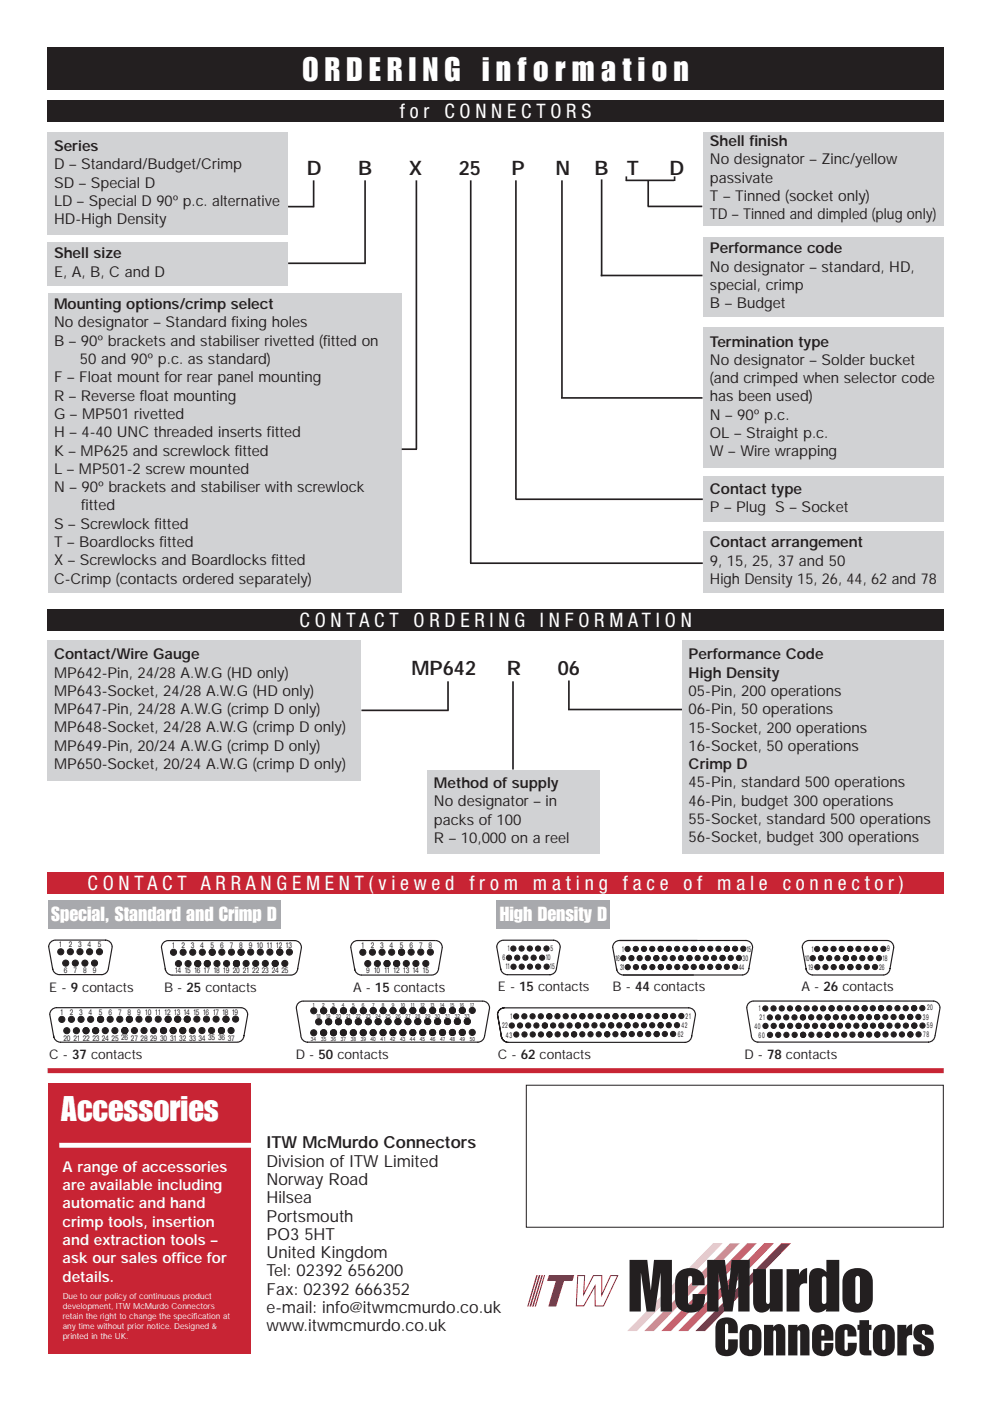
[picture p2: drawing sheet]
<svg xmlns="http://www.w3.org/2000/svg" width="210mm" height="297mm" viewBox="0 0 210 297" stroke-linecap="round" stroke-linejoin="round" font-family="sans-serif">
<path d="M10.1 229.7h43v57.3h-43z" fill-rule="evenodd" fill="#c82434"/>
<path d="M109.5 262.5h90.6v27.4h-90.6z" fill-rule="evenodd" fill="#fff"/>
<path d="M165.7 263.6h2l-18.2 18.6h-2.1z" fill="#8b2642"/>
<path d="M162.1 263.6h2l-18.2 18.6h-2.1z" fill="#9f4c5c"/>
<path d="M158.4 263.6h2.1l-18.3 18.6h-2z" fill="#b5717b"/>
<path d="M154.8 263.6h2.1l-18.3 18.6h-2z" fill="#cc989e"/>
<path d="M151.2 263.6h2l-18.2 18.6h-2z" fill="#e3c7c8"/>
<g fill="#231f20">
<path d="M133.5 267.1h3.7l.8 6.4 .7-6.4h3.8v11h-2.4v-8.2l-1.2 8.2h-1.8l-1.2-8.2v8.2h-2.4z"/>
<path d="M143.8 269.9a3.7 3.7 0 0 1 5-.1 3.7 3.7 0 0 1 .6 2.7h-2.6l-.1-1.7-.1-.2h-.6l-.1 .4v5.2a.47 .47 0 0 0 .5 .4 .47 .47 0 0 0 .4-.4v-1.8h2.7a3.3 3.3 0 0 1-1.9 3.7 3.5 3.5 0 0 1-4.2-1.3 13.4 13.4 0 0 1-.2-5.8z"/>
<path d="M149.9 267.1h3.8l.7 6.4 .7-6.4h3.8v11h-2.4v-8.2l-1.2 8.2h-1.8l-1.1-8.2-.1 8.2h-2.4z"/>
<path d="M159.7 269.1h2.7v6.7a.45 .45 0 0 0 .4 .7 .45 .45 0 0 0 .4-.7v-6.7h2.7v9h-2.7v-.7a1.94 1.94 0 0 1-2.4 .7 1.94 1.94 0 0 1-1.1-2.2z"/>
<path d="M166.8 269.1h2.6v1.1a2.02 2.02 0 0 1 1.7-1.3v3.2a1.23 1.23 0 0 0-1.6 1.2v4.8h-2.7z"/>
</g>
<g fill="#231f20">
<path d="M174.3 270.8a.52 .52 0 0 1 .7-.1 .52 .52 0 0 1 .2 .6v4.6a.49 .49 0 0 1-.3 .5 .49 .49 0 0 1-.6-.2zM172 269.4l-.3 .4-.2 1.2v5.2a1.97 1.97 0 0 0 1.2 2 1.97 1.97 0 0 0 2.2-.4l.3-.3-.1 .6h2.8v-11h-2.7v2.6a2.24 2.24 0 0 0-3.2-.3z" fill-rule="evenodd"/>
<path d="M179.2 269.9l-.3 .5a13.4 13.4 0 0 0-.2 5.7 3.2 3.2 0 0 0 4.3 2.1 2.65 2.65 0 0 0 2.1-2.9v-3.5a2.96 2.96 0 0 0-3.8-2.9 3 3 0 0 0-2.1 1zM181.6 270.6h.5l.2 .5v4.8l-.2 .5-.3 .1-.2-.1-.3-.5v-4.8z" fill-rule="evenodd"/>
</g>
<path d="M122.5 270.4h1.5l-.3 4 2.1-4h1.8v4.2l1.9-4.2h1.5l-3 6.5h-1.8v-4.3l-2.4 4.3h-1.6z" fill="#fff" stroke="#8b2642" stroke-width=".21"/>
<g fill="#8b2642">
<path d="M113.7 270.3h.3l-2 6.7h-.2z"/>
<path d="M114.2 270.3h.4l-2 6.7h-.3z"/>
<path d="M114.8 270.3h.3l-2 6.7h-.3z"/>
<path d="M115.3 270.3h.3l-2 6.7h-.2z"/>
<path d="M116.4 270.3h5.3l-.3 1.3h-1.8l-1.7 5.4h-1.6l1.5-5.4h-1.8z"/>
</g>
<path d="M111.6 230.1h88.4v30.1h-88.4z" fill-rule="evenodd" fill="#fff"/>
<path d="M111.6 230.1h88.4v30.1h-88.4z" fill="none" stroke="#231f20" stroke-width=".21"/>
<path d="M10.1 227h190" fill="none" stroke="#c82434" stroke-width="1.1" stroke-linecap="butt"/>
<path d="M12.6 242.8h41.4" fill="none" stroke="#fff" stroke-width="1.1" stroke-linecap="butt"/>
<path d="M56.2 240.6h51.8v42.8h-51.8z" fill-rule="evenodd" fill="#fff"/>
<g fill="#231f20">
<path d="M10.1 10h190v9h-190z" fill-rule="evenodd"/>
<path d="M10.1 21.4h190v4.5h-190z" fill-rule="evenodd"/>
</g>
<path d="M10.1 33.7h190v7.1h-190z" fill-rule="evenodd" fill="#fff"/>
<g fill="#d1d2d4">
<path d="M10.1 28.1h50.9v21.7h-50.9z" fill-rule="evenodd"/>
<path d="M10.1 51.3h50.9v9.2h-50.9z" fill-rule="evenodd"/>
<path d="M10.1 62.1h75v63.5h-75z" fill-rule="evenodd"/>
</g>
<path d="M66.5 38.2v5.8M77.4 38.2v17.6M88.3 38.2v57M61.1 43.8h5.4M61.1 55.8h16.5M85.2 95.2h3.2" fill="none" stroke="#231f20" stroke-width=".35"/>
<g fill="#d1d2d4">
<path d="M149.2 28h50.9v19.8h-50.9z" fill-rule="evenodd"/>
<path d="M149.2 69.4h50.9v29.8h-50.9z" fill-rule="evenodd"/>
<path d="M149.2 101.1h50.9v9.6h-50.9z" fill-rule="evenodd"/>
<path d="M149.2 112.6h50.9v13h-50.9z" fill-rule="evenodd"/>
</g>
<path d="M99.8 38.2v81.2M109.4 38.2v67.6M119.1 38.2v46.1M132.7 38.2h10.2M132.8 37.4v1M137.4 38.2v5.6M143 37.4v1M137.3 43.8h11.6M118.9 84.4h30M99.7 119.4h49.3M109.3 105.9h39.7" fill="none" stroke="#231f20" stroke-width=".35"/>
<path d="M10.1 129.2h190v4.5h-190z" fill-rule="evenodd" fill="#231f20"/>
<path d="M10.1 184.9h190v4.5h-190z" fill-rule="evenodd" fill="#c82434"/>
<g fill="#d1d2d4">
<path d="M10.1 135.7h66.5v29.8h-66.5z" fill-rule="evenodd"/>
<path d="M90.7 163.2h36.5v17.8h-36.5z" fill-rule="evenodd"/>
</g>
<path d="M76.6 150.6h18.5M95 144.5v6.1M108.8 144.5v18.7M120.4 150.4h24.3M120.6 144.3v6.1" fill="none" stroke="#231f20" stroke-width=".35"/>
<path d="M144.6 135.7h55.5v45.3h-55.5z" fill-rule="evenodd" fill="#d1d2d4"/>
<g fill="#a8a9ad">
<path d="M10.1 190.9h49.4v6.1h-49.4z" fill-rule="evenodd"/>
<path d="M105.3 190.9h24v6.1h-24z" fill-rule="evenodd"/>
</g>
<path d="M8.8 198h18v10.4h-18z" fill-rule="evenodd" fill="#fff"/>
<g fill="#231f20" stroke="#231f20" stroke-width=".21">
<circle cx="12.9" cy="201.8" r=".65"/>
<circle cx="14.9" cy="201.8" r=".65"/>
<circle cx="17" cy="201.8" r=".65"/>
<circle cx="19" cy="201.8" r=".65"/>
<circle cx="21.1" cy="201.8" r=".65"/>
<circle cx="13.9" cy="204.2" r=".65"/>
<circle cx="16" cy="204.2" r=".65"/>
<circle cx="18" cy="204.2" r=".65"/>
<circle cx="20" cy="204.2" r=".65"/>
</g>
<path d="M22.3 199.3a1.44 1.44 0 0 1 1.5 1.5M22.4 199.3h-10.6a1.45 1.45 0 0 0-1.5 1.5M10.3 200.7l.9 4.9M11.1 205.2a1.46 1.46 0 0 0 1.5 1.4M12.5 206.6h9.2M23 205.2a1.45 1.45 0 0 1-1.5 1.4M23.8 200.7l-.8 4.7" fill="none" stroke="#231f20" stroke-width=".25"/>
<path d="M31.5 198h34.5v11.7h-34.5z" fill-rule="evenodd" fill="#fff"/>
<g fill="#231f20" stroke="#231f20" stroke-width=".21">
<circle cx="37.8" cy="204.3" r=".65"/>
<circle cx="39.9" cy="204.3" r=".65"/>
<circle cx="41.9" cy="204.3" r=".65"/>
<circle cx="43.9" cy="204.3" r=".65"/>
<circle cx="36.8" cy="201.9" r=".65"/>
<circle cx="38.8" cy="201.9" r=".65"/>
<circle cx="40.9" cy="201.9" r=".65"/>
<circle cx="42.9" cy="201.9" r=".65"/>
<circle cx="45" cy="201.9" r=".65"/>
<circle cx="47" cy="201.9" r=".65"/>
<circle cx="49.1" cy="201.9" r=".65"/>
<circle cx="44" cy="204.3" r=".65"/>
<circle cx="46" cy="204.3" r=".65"/>
<circle cx="48" cy="204.3" r=".65"/>
<circle cx="50.1" cy="204.3" r=".65"/>
<circle cx="51.1" cy="201.9" r=".65"/>
<circle cx="53.1" cy="201.9" r=".65"/>
<circle cx="55.2" cy="201.9" r=".65"/>
<circle cx="57.2" cy="201.9" r=".65"/>
<circle cx="59.3" cy="201.9" r=".65"/>
<circle cx="61.4" cy="201.9" r=".65"/>
<circle cx="52.2" cy="204.3" r=".65"/>
<circle cx="54.2" cy="204.3" r=".65"/>
<circle cx="56.3" cy="204.3" r=".65"/>
<circle cx="58.3" cy="204.3" r=".65"/>
<circle cx="58.4" cy="204.3" r=".65"/>
<circle cx="60.4" cy="204.3" r=".65"/>
</g>
<path d="M62.5 199.4a1.44 1.44 0 0 1 1.4 1.5M62.6 199.4h-26.9a1.45 1.45 0 0 0-1.5 1.5M34.2 200.8l.9 5M35 205.3a1.46 1.46 0 0 0 1.5 1.4M36.4 206.7h25.3M63.1 205.3a1.45 1.45 0 0 1-1.4 1.4M63.9 200.8l-.8 4.7" fill="none" stroke="#231f20" stroke-width=".25"/>
<path d="M71.3 198h27.5v11.6h-27.5z" fill-rule="evenodd" fill="#fff"/>
<g fill="#231f20" stroke="#231f20" stroke-width=".21">
<circle cx="78" cy="204.3" r=".65"/>
<circle cx="80" cy="204.3" r=".65"/>
<circle cx="82.1" cy="204.3" r=".65"/>
<circle cx="84.1" cy="204.3" r=".65"/>
<circle cx="76.9" cy="201.9" r=".65"/>
<circle cx="79" cy="201.9" r=".65"/>
<circle cx="81" cy="201.9" r=".65"/>
<circle cx="83" cy="201.9" r=".65"/>
<circle cx="85.1" cy="201.9" r=".65"/>
<circle cx="87.2" cy="201.9" r=".65"/>
<circle cx="89.2" cy="201.9" r=".65"/>
<circle cx="91.3" cy="201.9" r=".65"/>
<circle cx="86.1" cy="204.3" r=".65"/>
<circle cx="88.2" cy="204.3" r=".65"/>
<circle cx="90.3" cy="204.3" r=".65"/>
</g>
<path d="M74.4 200.8l.8 4.9M74.4 200.9a1.45 1.45 0 0 1 1.4-1.5h16.6a1.44 1.44 0 0 1 1.4 1.5M75.2 205.3a1.46 1.46 0 0 0 1.4 1.4M76.6 206.7h15M93 205.3a1.45 1.45 0 0 1-1.5 1.4M93.8 200.8l-.8 4.7" fill="none" stroke="#231f20" stroke-width=".25"/>
<path d="M10.1 212.5h44.8v10.4h-44.8z" fill-rule="evenodd" fill="#fff"/>
<g fill="#231f20" stroke="#231f20" stroke-width=".21">
<circle cx="14.2" cy="218.5" r=".65"/>
<circle cx="16.2" cy="218.5" r=".65"/>
<circle cx="18.2" cy="218.5" r=".65"/>
<circle cx="20.3" cy="218.5" r=".65"/>
<circle cx="13.1" cy="216.1" r=".65"/>
<circle cx="15.1" cy="216.1" r=".65"/>
<circle cx="17.2" cy="216.1" r=".65"/>
<circle cx="19.2" cy="216.1" r=".65"/>
<circle cx="21.3" cy="216.1" r=".65"/>
<circle cx="23.4" cy="216.1" r=".65"/>
<circle cx="22.3" cy="218.5" r=".65"/>
<circle cx="24.4" cy="218.5" r=".65"/>
<circle cx="26.5" cy="218.5" r=".65"/>
<circle cx="28.5" cy="218.5" r=".65"/>
<circle cx="30.5" cy="218.5" r=".65"/>
<circle cx="32.6" cy="218.5" r=".65"/>
<circle cx="34.7" cy="218.5" r=".65"/>
<circle cx="36.7" cy="218.5" r=".65"/>
<circle cx="25.4" cy="216.1" r=".65"/>
<circle cx="27.4" cy="216.1" r=".65"/>
<circle cx="29.5" cy="216.1" r=".65"/>
<circle cx="31.5" cy="216.1" r=".65"/>
<circle cx="33.5" cy="216.1" r=".65"/>
<circle cx="35.6" cy="216.1" r=".65"/>
<circle cx="37.7" cy="216.1" r=".65"/>
<circle cx="39.7" cy="216.1" r=".65"/>
<circle cx="41.7" cy="216.1" r=".65"/>
<circle cx="43.8" cy="216.1" r=".65"/>
<circle cx="45.8" cy="216.1" r=".65"/>
<circle cx="47.9" cy="216.1" r=".65"/>
<circle cx="50" cy="216.1" r=".65"/>
<circle cx="38.7" cy="218.5" r=".65"/>
<circle cx="40.8" cy="218.5" r=".65"/>
<circle cx="42.8" cy="218.5" r=".65"/>
<circle cx="44.9" cy="218.5" r=".65"/>
<circle cx="47" cy="218.5" r=".65"/>
<circle cx="49" cy="218.5" r=".65"/>
</g>
<path d="M10.5 215.1l.9 4.9M11.4 219.5a1.46 1.46 0 0 0 1.4 1.5M51.1 213.7a1.44 1.44 0 0 1 1.4 1.4M51.2 213.7h-39.2a1.45 1.45 0 0 0-1.5 1.4M51.7 219.5a1.45 1.45 0 0 1-1.4 1.5M52.5 215.1l-.8 4.6M12.8 221h37.5" fill="none" stroke="#231f20" stroke-width=".25"/>
<path d="M59.7 210.9h45.5v11.6h-45.5z" fill-rule="evenodd" fill="#fff"/>
<circle cx="67.6" cy="216.6" r=".65" fill="#939598" stroke="#939598" stroke-width=".21"/>
<path d="M62.8 213.7l1 5.8M63.8 219.5a1.45 1.45 0 0 0 1.4 1.5M64.3 212.3h38.1M64.3 212.3a1.44 1.44 0 0 0-1.5 1.4M102.4 212.3a1.44 1.44 0 0 1 1.4 1.4M102.7 219.5a1.45 1.45 0 0 1-1.4 1.5M103.8 213.7l-1 5.9M65.2 221h36.2" fill="none" stroke="#231f20" stroke-width=".25"/>
<g fill="#231f20" stroke="#231f20" stroke-width=".21">
<circle cx="66.5" cy="214.3" r=".65"/>
<circle cx="68.6" cy="214.3" r=".65"/>
<circle cx="70.7" cy="214.3" r=".65"/>
<circle cx="72.8" cy="214.3" r=".65"/>
<circle cx="74.9" cy="214.3" r=".65"/>
<circle cx="77" cy="214.3" r=".65"/>
<circle cx="79.1" cy="214.3" r=".65"/>
<circle cx="81.2" cy="214.3" r=".65"/>
<circle cx="83.3" cy="214.3" r=".65"/>
<circle cx="85.4" cy="214.3" r=".65"/>
<circle cx="87.5" cy="214.3" r=".65"/>
<circle cx="89.6" cy="214.2" r=".65"/>
<circle cx="89.6" cy="214.3" r=".65"/>
<circle cx="91.7" cy="214.2" r=".65"/>
<circle cx="91.7" cy="214.3" r=".65"/>
<circle cx="93.8" cy="214.2" r=".65"/>
<circle cx="93.8" cy="214.3" r=".65"/>
<circle cx="95.9" cy="214.2" r=".65"/>
<circle cx="98" cy="214.2" r=".65"/>
<circle cx="100.1" cy="214.2" r=".65"/>
<circle cx="67.6" cy="216.6" r=".65"/>
<circle cx="69.7" cy="216.6" r=".65"/>
<circle cx="71.8" cy="216.6" r=".65"/>
<circle cx="73.9" cy="216.6" r=".65"/>
<circle cx="76" cy="216.6" r=".65"/>
<circle cx="78.1" cy="216.6" r=".65"/>
<circle cx="80.2" cy="216.6" r=".65"/>
<circle cx="82.3" cy="216.6" r=".65"/>
<circle cx="84.4" cy="216.6" r=".65"/>
<circle cx="86.5" cy="216.6" r=".65"/>
<circle cx="88.6" cy="216.6" r=".65"/>
<circle cx="90.7" cy="216.6" r=".65"/>
<circle cx="92.8" cy="216.6" r=".65"/>
<circle cx="94.9" cy="216.6" r=".65"/>
<circle cx="97" cy="216.6" r=".65"/>
<circle cx="99.1" cy="216.6" r=".65"/>
<circle cx="66.5" cy="219" r=".65"/>
<circle cx="68.6" cy="219" r=".65"/>
<circle cx="70.7" cy="219" r=".65"/>
<circle cx="72.8" cy="218.9" r=".65"/>
<circle cx="72.8" cy="219" r=".65"/>
<circle cx="74.9" cy="218.9" r=".65"/>
<circle cx="74.9" cy="219" r=".65"/>
<circle cx="77" cy="218.9" r=".65"/>
<circle cx="77" cy="219" r=".65"/>
<circle cx="79.1" cy="218.9" r=".65"/>
<circle cx="81.2" cy="218.9" r=".65"/>
<circle cx="83.3" cy="218.9" r=".65"/>
<circle cx="85.4" cy="218.9" r=".65"/>
<circle cx="87.5" cy="218.9" r=".65"/>
<circle cx="89.6" cy="218.9" r=".65"/>
<circle cx="91.7" cy="218.9" r=".65"/>
<circle cx="93.8" cy="218.9" r=".65"/>
<circle cx="95.9" cy="218.9" r=".65"/>
<circle cx="98" cy="218.9" r=".65"/>
<circle cx="100.1" cy="218.9" r=".65"/>
</g>
<path d="M103.9 197.9h18v10.4h-18z" fill-rule="evenodd" fill="#fff"/>
<path d="M117.3 199.3a1.44 1.44 0 0 1 1.5 1.5l-.8 4.6M117.4 199.3h-10.6a1.45 1.45 0 0 0-1.5 1.5l.9 4.9M106.1 205.2a1.46 1.46 0 0 0 1.5 1.5M107.5 206.7h9.2M118 205.2a1.45 1.45 0 0 1-1.5 1.5" fill="none" stroke="#231f20" stroke-width=".25"/>
<g fill="#231f20" stroke="#231f20" stroke-width=".21">
<circle cx="108.8" cy="201.1" r=".55"/>
<circle cx="110.6" cy="201.1" r=".55"/>
<circle cx="112.3" cy="201.1" r=".55"/>
<circle cx="114.1" cy="201.1" r=".55"/>
<circle cx="115.9" cy="201.1" r=".55"/>
<circle cx="108.9" cy="205" r=".55"/>
<circle cx="110.6" cy="205" r=".55"/>
<circle cx="112.4" cy="205" r=".55"/>
<circle cx="114.1" cy="205" r=".55"/>
<circle cx="115.9" cy="205" r=".55"/>
<circle cx="107.9" cy="203.1" r=".55"/>
<circle cx="109.7" cy="203" r=".55"/>
<circle cx="111.4" cy="203" r=".55"/>
<circle cx="113.1" cy="203" r=".55"/>
<circle cx="114.9" cy="203" r=".55"/>
</g>
<path d="M126.6 197.9h34.5v11.6h-34.5z" fill-rule="evenodd" fill="#fff"/>
<path d="M158.1 199.4a1.44 1.44 0 0 1 1.5 1.5M158.3 199.4h-26.9a1.45 1.45 0 0 0-1.5 1.5l.9 4.8M130.7 205.3a1.46 1.46 0 0 0 1.5 1.4M132.1 206.7h25.3M158.8 205.3a1.45 1.45 0 0 1-1.5 1.4M159.6 200.8l-.8 4.6" fill="none" stroke="#231f20" stroke-width=".25"/>
<g fill="#231f20" stroke="#231f20" stroke-width=".21">
<circle cx="133.1" cy="201.2" r=".55"/>
<circle cx="134.8" cy="201.2" r=".55"/>
<circle cx="136.5" cy="201.2" r=".55"/>
<circle cx="138.3" cy="201.2" r=".55"/>
<circle cx="140.1" cy="201.2" r=".55"/>
<circle cx="133.1" cy="205.1" r=".55"/>
<circle cx="134.8" cy="205" r=".55"/>
<circle cx="136.6" cy="205" r=".55"/>
<circle cx="138.3" cy="205" r=".55"/>
<circle cx="140.1" cy="205" r=".55"/>
<circle cx="132.1" cy="203.2" r=".55"/>
<circle cx="133.9" cy="203.1" r=".55"/>
<circle cx="135.6" cy="203.1" r=".55"/>
<circle cx="137.4" cy="203.1" r=".55"/>
<circle cx="139.2" cy="203.1" r=".55"/>
<circle cx="141.8" cy="201.2" r=".55"/>
<circle cx="143.6" cy="201.2" r=".55"/>
<circle cx="145.3" cy="201.2" r=".55"/>
<circle cx="147.1" cy="201.2" r=".55"/>
<circle cx="139.2" cy="203.2" r=".55"/>
<circle cx="140.9" cy="203.1" r=".55"/>
<circle cx="142.6" cy="203.1" r=".55"/>
<circle cx="144.4" cy="203.1" r=".55"/>
<circle cx="146.2" cy="203.1" r=".55"/>
<circle cx="141.9" cy="205" r=".55"/>
<circle cx="143.6" cy="205" r=".55"/>
<circle cx="145.3" cy="205" r=".55"/>
<circle cx="148.8" cy="201.2" r=".55"/>
<circle cx="150.6" cy="201.2" r=".55"/>
<circle cx="152.3" cy="201.2" r=".55"/>
<circle cx="154.1" cy="201.2" r=".55"/>
<circle cx="155.9" cy="201.2" r=".55"/>
<circle cx="157.6" cy="201.2" r=".55"/>
<circle cx="147.9" cy="203.1" r=".55"/>
<circle cx="149.7" cy="203.1" r=".55"/>
<circle cx="151.4" cy="203.1" r=".55"/>
<circle cx="153.2" cy="203.1" r=".55"/>
<circle cx="154.9" cy="203.1" r=".55"/>
<circle cx="156.7" cy="203.1" r=".55"/>
<circle cx="147.1" cy="205" r=".55"/>
<circle cx="148.8" cy="205" r=".55"/>
<circle cx="150.6" cy="205" r=".55"/>
<circle cx="152.4" cy="205" r=".55"/>
<circle cx="154.1" cy="205" r=".55"/>
<circle cx="155.9" cy="205" r=".55"/>
</g>
<path d="M166.4 197.9h27.5v11.6h-27.5z" fill-rule="evenodd" fill="#fff"/>
<path d="M170.9 205.3a1.46 1.46 0 0 0 1.5 1.4M172.3 206.7h15M188.7 205.4l.8-4.5a1.45 1.45 0 0 0-1.4-1.5h-16.6a1.45 1.45 0 0 0-1.4 1.5l.9 4.8M188.7 205.3a1.45 1.45 0 0 1-1.4 1.4" fill="none" stroke="#231f20" stroke-width=".25"/>
<g fill="#231f20" stroke="#231f20" stroke-width=".21">
<circle cx="173.2" cy="201.2" r=".55"/>
<circle cx="175" cy="201.2" r=".55"/>
<circle cx="176.7" cy="201.2" r=".55"/>
<circle cx="178.5" cy="201.2" r=".55"/>
<circle cx="180.3" cy="201.2" r=".55"/>
<circle cx="173.3" cy="205.1" r=".55"/>
<circle cx="175" cy="205" r=".55"/>
<circle cx="176.8" cy="205" r=".55"/>
<circle cx="178.5" cy="205" r=".55"/>
<circle cx="180.3" cy="205" r=".55"/>
<circle cx="172.3" cy="203.2" r=".55"/>
<circle cx="174.1" cy="203.1" r=".55"/>
<circle cx="175.8" cy="203.1" r=".55"/>
<circle cx="177.5" cy="203.1" r=".55"/>
<circle cx="179.3" cy="203.1" r=".55"/>
<circle cx="182" cy="201.2" r=".55"/>
<circle cx="183.8" cy="201.2" r=".55"/>
<circle cx="185.5" cy="201.2" r=".55"/>
<circle cx="187.3" cy="201.2" r=".55"/>
<circle cx="179.3" cy="203.2" r=".55"/>
<circle cx="181.1" cy="203.1" r=".55"/>
<circle cx="182.8" cy="203.1" r=".55"/>
<circle cx="184.6" cy="203.1" r=".55"/>
<circle cx="186.4" cy="203.1" r=".55"/>
<circle cx="182" cy="205" r=".55"/>
<circle cx="183.8" cy="205" r=".55"/>
<circle cx="185.5" cy="205" r=".55"/>
</g>
<path d="M104.3 212.3h45.7v10.5h-45.7z" fill-rule="evenodd" fill="#fff"/>
<path d="M106.3 219.5a1.46 1.46 0 0 0 1.5 1.5 1.46 1.46 0 0 1-1.5-1.5M106.9 213.7a1.45 1.45 0 0 0-1.4 1.4 1.42 1.42 0 0 1 1.4-1.4h39.2M146 213.7a1.44 1.44 0 0 1 1.5 1.4M146.7 219.5a1.45 1.45 0 0 1-1.5 1.5M147.5 215.1l-.8 4.6M106.4 220l-.9-4.9 .9 4.9M107.7 221h37.6" fill="none" stroke="#231f20" stroke-width=".25"/>
<g fill="#231f20" stroke="#231f20" stroke-width=".21">
<circle cx="109.4" cy="215.5" r=".55"/>
<circle cx="111.2" cy="215.5" r=".55"/>
<circle cx="112.9" cy="215.5" r=".55"/>
<circle cx="114.7" cy="215.5" r=".55"/>
<circle cx="116.5" cy="215.5" r=".55"/>
<circle cx="109.5" cy="219.3" r=".55"/>
<circle cx="111.2" cy="219.3" r=".55"/>
<circle cx="112.9" cy="219.3" r=".55"/>
<circle cx="114.7" cy="219.3" r=".55"/>
<circle cx="116.5" cy="219.3" r=".55"/>
<circle cx="108.5" cy="217.4" r=".55"/>
<circle cx="110.2" cy="217.4" r=".55"/>
<circle cx="112" cy="217.4" r=".55"/>
<circle cx="113.7" cy="217.4" r=".55"/>
<circle cx="115.5" cy="217.4" r=".55"/>
<circle cx="118.2" cy="215.5" r=".55"/>
<circle cx="119.9" cy="215.5" r=".55"/>
<circle cx="121.7" cy="215.5" r=".55"/>
<circle cx="123.5" cy="215.5" r=".55"/>
<circle cx="117.3" cy="217.4" r=".55"/>
<circle cx="119" cy="217.4" r=".55"/>
<circle cx="120.8" cy="217.4" r=".55"/>
<circle cx="122.6" cy="217.4" r=".55"/>
<circle cx="118.2" cy="219.3" r=".55"/>
<circle cx="120" cy="219.3" r=".55"/>
<circle cx="121.7" cy="219.3" r=".55"/>
<circle cx="125.2" cy="215.4" r=".55"/>
<circle cx="127" cy="215.4" r=".55"/>
<circle cx="128.7" cy="215.4" r=".55"/>
<circle cx="130.5" cy="215.4" r=".55"/>
<circle cx="130.5" cy="215.5" r=".55"/>
<circle cx="132.2" cy="215.4" r=".55"/>
<circle cx="134" cy="215.4" r=".55"/>
<circle cx="124.3" cy="217.4" r=".55"/>
<circle cx="126" cy="217.4" r=".55"/>
<circle cx="127.8" cy="217.4" r=".55"/>
<circle cx="129.6" cy="217.4" r=".55"/>
<circle cx="131.3" cy="217.4" r=".55"/>
<circle cx="133" cy="217.4" r=".55"/>
<circle cx="123.5" cy="219.3" r=".55"/>
<circle cx="125.2" cy="219.3" r=".55"/>
<circle cx="126.9" cy="219.3" r=".55"/>
<circle cx="128.7" cy="219.3" r=".55"/>
<circle cx="130.5" cy="219.3" r=".55"/>
<circle cx="132.2" cy="219.3" r=".55"/>
<circle cx="135.7" cy="215.4" r=".55"/>
<circle cx="137.5" cy="215.4" r=".55"/>
<circle cx="139.2" cy="215.4" r=".55"/>
<circle cx="141" cy="215.4" r=".55"/>
<circle cx="134.8" cy="217.4" r=".55"/>
<circle cx="136.5" cy="217.4" r=".55"/>
<circle cx="138.3" cy="217.4" r=".55"/>
<circle cx="140.1" cy="217.4" r=".55"/>
<circle cx="134" cy="219.2" r=".55"/>
<circle cx="135.7" cy="219.2" r=".55"/>
<circle cx="137.4" cy="219.2" r=".55"/>
<circle cx="139.2" cy="219.2" r=".55"/>
<circle cx="142.7" cy="215.4" r=".55"/>
<circle cx="144.5" cy="215.4" r=".55"/>
<circle cx="141.8" cy="217.4" r=".55"/>
<circle cx="143.5" cy="217.4" r=".55"/>
<circle cx="141" cy="219.2" r=".55"/>
<circle cx="142.7" cy="219.2" r=".55"/>
</g>
<path d="M154.8 210.8h45.5v11.6h-45.5z" fill-rule="evenodd" fill="#fff"/>
<path d="M158.3 213.7l1 5.8a1.45 1.45 0 0 0 1.4 1.4M197.9 212.2a1.44 1.44 0 0 1 1.4 1.5M197.9 212.2h-38.1a1.44 1.44 0 0 0-1.5 1.5M198.2 219.5a1.45 1.45 0 0 1-1.4 1.4M199.3 213.7l-1 5.8M160.7 220.9h36.2" fill="none" stroke="#231f20" stroke-width=".25"/>
<g fill="#231f20" stroke="#231f20" stroke-width=".21">
<circle cx="163.2" cy="215.7" r=".55"/>
<circle cx="165" cy="215.7" r=".55"/>
<circle cx="166.7" cy="215.7" r=".55"/>
<circle cx="168.4" cy="215.7" r=".55"/>
<circle cx="170.2" cy="215.7" r=".55"/>
<circle cx="162.3" cy="213.8" r=".55"/>
<circle cx="164" cy="213.8" r=".55"/>
<circle cx="165.7" cy="213.8" r=".55"/>
<circle cx="167.5" cy="213.8" r=".55"/>
<circle cx="169.3" cy="213.8" r=".55"/>
<circle cx="171" cy="213.8" r=".55"/>
<circle cx="172.8" cy="213.8" r=".55"/>
<circle cx="174.5" cy="213.8" r=".55"/>
<circle cx="176.3" cy="213.8" r=".55"/>
<circle cx="172" cy="215.7" r=".55"/>
<circle cx="173.7" cy="215.7" r=".55"/>
<circle cx="175.5" cy="215.7" r=".55"/>
<circle cx="178.1" cy="213.8" r=".55"/>
<circle cx="179.8" cy="213.8" r=".55"/>
<circle cx="181.5" cy="213.8" r=".55"/>
<circle cx="183.3" cy="213.8" r=".55"/>
<circle cx="185.1" cy="213.8" r=".55"/>
<circle cx="186.8" cy="213.8" r=".55"/>
<circle cx="177.2" cy="215.7" r=".55"/>
<circle cx="179" cy="215.7" r=".55"/>
<circle cx="180.7" cy="215.7" r=".55"/>
<circle cx="182.5" cy="215.7" r=".55"/>
<circle cx="184.2" cy="215.7" r=".55"/>
<circle cx="186" cy="215.7" r=".55"/>
<circle cx="188.5" cy="213.8" r=".55"/>
<circle cx="190.3" cy="213.8" r=".55"/>
<circle cx="192" cy="213.8" r=".55"/>
<circle cx="193.8" cy="213.8" r=".55"/>
<circle cx="186" cy="215.6" r=".55"/>
<circle cx="187.7" cy="215.6" r=".55"/>
<circle cx="189.5" cy="215.6" r=".55"/>
<circle cx="191.2" cy="215.6" r=".55"/>
<circle cx="193" cy="215.6" r=".55"/>
<circle cx="195.6" cy="213.7" r=".55"/>
<circle cx="194.7" cy="215.6" r=".55"/>
<circle cx="163.3" cy="219.4" r=".55"/>
<circle cx="165" cy="219.4" r=".55"/>
<circle cx="166.7" cy="219.4" r=".55"/>
<circle cx="168.5" cy="219.4" r=".55"/>
<circle cx="170.3" cy="219.4" r=".55"/>
<circle cx="162.3" cy="217.5" r=".55"/>
<circle cx="164" cy="217.5" r=".55"/>
<circle cx="165.8" cy="217.5" r=".55"/>
<circle cx="167.5" cy="217.5" r=".55"/>
<circle cx="169.3" cy="217.5" r=".55"/>
<circle cx="171.1" cy="217.5" r=".55"/>
<circle cx="172.8" cy="217.5" r=".55"/>
<circle cx="174.5" cy="217.5" r=".55"/>
<circle cx="176.3" cy="217.5" r=".55"/>
<circle cx="172" cy="219.4" r=".55"/>
<circle cx="173.8" cy="219.4" r=".55"/>
<circle cx="175.5" cy="219.4" r=".55"/>
<circle cx="178.1" cy="217.5" r=".55"/>
<circle cx="179.8" cy="217.5" r=".55"/>
<circle cx="181.6" cy="217.5" r=".55"/>
<circle cx="183.4" cy="217.5" r=".55"/>
<circle cx="185.1" cy="217.5" r=".55"/>
<circle cx="186.8" cy="217.5" r=".55"/>
<circle cx="177.3" cy="219.4" r=".55"/>
<circle cx="179" cy="219.4" r=".55"/>
<circle cx="180.7" cy="219.4" r=".55"/>
<circle cx="182.5" cy="219.4" r=".55"/>
<circle cx="184.3" cy="219.4" r=".55"/>
<circle cx="186" cy="219.4" r=".55"/>
<circle cx="188.6" cy="217.5" r=".55"/>
<circle cx="190.3" cy="217.5" r=".55"/>
<circle cx="192.1" cy="217.5" r=".55"/>
<circle cx="193.9" cy="217.5" r=".55"/>
<circle cx="186" cy="219.3" r=".55"/>
<circle cx="187.7" cy="219.3" r=".55"/>
<circle cx="189.5" cy="219.3" r=".55"/>
<circle cx="191.2" cy="219.3" r=".55"/>
<circle cx="193" cy="219.3" r=".55"/>
<circle cx="193.8" cy="217.5" r=".55"/>
<circle cx="195.6" cy="217.4" r=".55"/>
<circle cx="194.8" cy="219.3" r=".55"/>
</g>
<path d="M149.2 50.3h50.9v16.8h-50.9z" fill-rule="evenodd" fill="#d1d2d4"/>
<path d="M127.6 38v20.6M127.4 58.4h21.5" fill="none" stroke="#231f20" stroke-width=".35"/>
<text font-size="11.1" fill="#231f20" x="151.4" y="287.4">Connectors</text>
<text font-size="7.4" fill="#fff" x="12.9" y="237.8">Accessories</text>
<text font-size="7.1" fill="#fff" x="64.1" y="17.1">O R D E R I N G i n f o r m a t i o n</text>
<g font-size="4.2" fill="#fff">
<text x="84.8" y="25.1">f o r</text>
<text x="94.2" y="25.1">C O N N E C T O R S</text>
<text x="63.5" y="133">C O N T A C T</text>
<text x="87.7" y="133">O R D E R I N G</text>
<text x="114.5" y="133">I N F O R M AT I O N</text>
<text x="18.6" y="188.6">C O N T A C T</text>
<text x="42.6" y="188.6">A R R A N G E M E N T ( v i e w e d</text>
<text x="99.5" y="188.6">f r o m</text>
<text x="113" y="188.6">m a t i n g</text>
<text x="132.1" y="188.6">f a c e</text>
<text x="144.9" y="188.6">o f</text>
<text x="152.1" y="188.6">m a l e</text>
<text x="166" y="188.6">c o n n e c t o r )</text>
<text x="10.9" y="195.3">Special, Standard and Crimp D</text>
<text x="106" y="195.3">High Density D</text>
</g>
<g font-size="4.2" fill="#231f20">
<text x="65.1" y="37.1">D</text>
<text x="76" y="37.1">B</text>
<text x="86.7" y="37.1">X</text>
<text x="97.3" y="37.1">25</text>
<text x="108.5" y="37.1">P</text>
<text x="117.8" y="37.1">N</text>
<text x="126.1" y="37.1">B</text>
<text x="132.9" y="37.1">T</text>
<text x="142" y="37.1">D</text>
<text x="87.2" y="143.2">MP642</text>
<text x="107.4" y="143.2">R</text>
<text x="118.2" y="143.2">06</text>
</g>
<g font-size="3.5" fill="#231f20">
<text x="56.5" y="243.5">ITW McMurdo Connectors</text>
<text x="56.5" y="247.3">Division of ITW Limited</text>
<text x="56.5" y="251.2">Norway Road</text>
<text x="56.5" y="255.1">Hilsea</text>
<text x="56.5" y="259">Portsmouth</text>
<text x="56.5" y="262.9">PO3 5HT</text>
<text x="56.5" y="266.7">United Kingdom</text>
<text x="56.5" y="270.6">Tel: 02392 656200</text>
<text x="56.5" y="274.5">Fax: 02392 666352</text>
<text x="56.5" y="278.4">e-mail: info@itwmcmurdo.co.uk</text>
<text x="56.5" y="282.3">www.itwmcmurdo.co.uk</text>
</g>
<g font-size="3.2" fill="#231f20">
<text x="11.5" y="32">Series</text>
<text x="11.5" y="35.9">D – Standard/Budget/Crimp</text>
<text x="150.5" y="31">Shell finish</text>
<text x="150.5" y="34.8">No designator – Zinc/yellow</text>
<text x="11.5" y="39.8">SD – Special D</text>
<text x="150.5" y="38.7">passivate</text>
<text x="11.5" y="43.6">LD – Special D 90º p.c. alternative</text>
<text x="11.5" y="47.5">HD-High Density</text>
<text x="150.5" y="42.6">T – Tinned (socket only)</text>
<text x="150.5" y="46.5">TD – Tinned and dimpled (plug only)</text>
<text x="150.5" y="53.7">Performance code</text>
<text x="11.5" y="54.8">Shell size</text>
<text x="11.5" y="58.7">E, A, B, C and D</text>
<text x="150.5" y="57.6">No designator – standard, HD,</text>
<text x="11.5" y="65.5">Mounting options/crimp select</text>
<text x="150.5" y="61.5">special, crimp</text>
<text x="150.5" y="65.3">B – Budget</text>
<text x="11.5" y="69.4">No designator – Standard fixing holes</text>
<text x="11.5" y="73.3">B – 90º brackets and stabiliser rivetted (fitted on</text>
<text x="17" y="77.2">50 and 90º p.c. as standard)</text>
<text x="150.5" y="73.5">Termination type</text>
<text x="150.5" y="77.4">No designator – Solder bucket</text>
<text x="11.5" y="81.1">F – Float mount for rear panel mounting</text>
<text x="150.5" y="81.2">(and crimped when selector code</text>
<text x="11.5" y="85">R – Reverse float mounting</text>
<text x="11.5" y="88.8">G – MP501 rivetted</text>
<text x="150.5" y="85.1">has been used)</text>
<text x="150.5" y="89">N – 90º p.c.</text>
<text x="11.5" y="92.7">H – 4-40 UNC threaded inserts fitted</text>
<text x="150.5" y="92.9">OL – Straight p.c.</text>
<text x="11.5" y="96.6">K – MP625 and screwlock fitted</text>
<text x="11.5" y="100.5">L – MP501-2 screw mounted</text>
<text x="150.5" y="96.8">W – Wire wrapping</text>
<text x="11.5" y="104.4">N – 90º brackets and stabiliser with screwlock</text>
<text x="150.5" y="104.8">Contact type</text>
<text x="11.5" y="112.1">S – Screwlock fitted</text>
<text x="17.2" y="108.2">fitted</text>
<text x="150.5" y="108.6">P – Plug S – Socket</text>
<text x="11.5" y="116">T – Boardlocks fitted</text>
<text x="11.5" y="119.9">X – Screwlocks and Boardlocks fitted</text>
<text x="150.5" y="116.1">Contact arrangement</text>
<text x="150.5" y="119.9">9, 15, 25, 37 and 50</text>
<text x="11.5" y="123.8">C-Crimp (contacts ordered separately)</text>
<text x="150.5" y="123.8">High Density 15, 26, 44, 62 and 78</text>
<text x="11.5" y="139.8">Contact/Wire Gauge</text>
<text x="11.5" y="143.7">MP642-Pin, 24/28 A.W.G (HD only)</text>
<text x="146" y="139.8">Performance Code</text>
<text x="146" y="143.7">High Density</text>
<text x="11.5" y="147.5">MP643-Socket, 24/28 A.W.G (HD only)</text>
<text x="146" y="147.5">05-Pin, 200 operations</text>
<text x="11.5" y="151.4">MP647-Pin, 24/28 A.W.G (crimp D only)</text>
<text x="11.5" y="155.3">MP648-Socket, 24/28 A.W.G (crimp D only)</text>
<text x="146" y="151.4">06-Pin, 50 operations</text>
<text x="146" y="155.3">15-Socket, 200 operations</text>
<text x="11.5" y="159.2">MP649-Pin, 20/24 A.W.G (crimp D only)</text>
<text x="146" y="159.2">16-Socket, 50 operations</text>
<text x="11.5" y="163.1">MP650-Socket, 20/24 A.W.G (crimp D only)</text>
<text x="92" y="167.1">Method of supply</text>
<text x="146" y="163.1">Crimp D</text>
<text x="146" y="166.9">45-Pin, standard 500 operations</text>
<text x="92" y="171">No designator – in</text>
<text x="146" y="170.8">46-Pin, budget 300 operations</text>
<text x="92" y="174.9">packs of 100</text>
<text x="92" y="178.7">R – 10,000 on a reel</text>
<text x="146" y="174.7">55-Socket, standard 500 operations</text>
<text x="146" y="178.6">56-Socket, budget 300 operations</text>
</g>
<g font-size="3.2" fill="#fff">
<text x="13.3" y="248.4">A range of accessories</text>
<text x="13.3" y="252.3">are available including</text>
<text x="13.3" y="256.2">automatic and hand</text>
<text x="13.3" y="260.1">crimp tools, insertion</text>
<text x="13.3" y="263.9">and extraction tools –</text>
<text x="13.3" y="267.8">ask our sales office for</text>
<text x="13.3" y="271.7">details.</text>
</g>
<g font-size="2.8" fill="#231f20">
<text x="10.4" y="210.2">E - 9 contacts</text>
<text x="34.8" y="210.2">B - 25 contacts</text>
<text x="74.8" y="210.2">A - 15 contacts</text>
<text x="105.5" y="210.1">E - 15 contacts</text>
<text x="129.9" y="210.1">B - 44 contacts</text>
<text x="169.9" y="210.1">A - 26 contacts</text>
<text x="10.4" y="224.6">C - 37 contacts</text>
<text x="62.7" y="224.6">D - 50 contacts</text>
<text x="105.5" y="224.4">C - 62 contacts</text>
<text x="157.8" y="224.4">D - 78 contacts</text>
</g>
<g font-size="1.8" fill="#fff">
<text x="13.3" y="275.4">Due to our policy of continuous product</text>
<text x="13.3" y="277.5">development, ITW McMurdo Connectors</text>
<text x="13.3" y="279.6">retain the right to change the specification at</text>
<text x="13.3" y="281.7">any time without prior notice. Designed &amp;</text>
<text x="13.3" y="283.8">printed in the UK.</text>
</g>
<g font-size="1.7" fill="#231f20">
<text x="12.5" y="200.8">1</text>
<text x="14.6" y="200.8">2</text>
<text x="16.6" y="200.8">3</text>
<text x="18.6" y="200.9">4</text>
<text x="20.7" y="200.8">5</text>
<text x="36.4" y="200.9">1</text>
<text x="38.5" y="200.9">2</text>
<text x="40.5" y="200.9">3</text>
<text x="42.5" y="201">4</text>
<text x="44.6" y="200.9">5</text>
<text x="46.7" y="200.9">6</text>
<text x="48.7" y="201">7</text>
<text x="50.7" y="200.9">8</text>
<text x="52.8" y="201">9</text>
<text x="54.4" y="201">10</text>
<text x="56.5" y="201">11 12</text>
<text x="60.6" y="201">13</text>
<text x="76.5" y="200.9">1</text>
<text x="78.6" y="200.9">2</text>
<text x="80.6" y="200.9">3</text>
<text x="82.6" y="201">4</text>
<text x="84.8" y="200.9">5</text>
<text x="86.8" y="200.9">6</text>
<text x="88.9" y="201">7</text>
<text x="90.9" y="200.9">8</text>
<text x="106.5" y="203.6">6</text>
<text x="107.6" y="201.7">1</text>
<text x="115.7" y="203.6">10</text>
<text x="116.7" y="201.7">5</text>
<text x="130.4" y="203.7">16</text>
<text x="131.9" y="201.8">1</text>
<text x="157.5" y="203.7">30</text>
<text x="158.3" y="201.7">15</text>
<text x="170.6" y="203.7">10</text>
<text x="172.1" y="201.8">1</text>
<text x="187.1" y="203.7">18</text>
<text x="188.1" y="201.7">9</text>
<text x="13.5" y="206.3">6</text>
<text x="15.6" y="206.3">7</text>
<text x="17.6" y="206.3">8</text>
<text x="19.7" y="206.3">9</text>
<text x="37.1" y="206.4">14</text>
<text x="39.1" y="206.4">15</text>
<text x="41.1" y="206.4">16</text>
<text x="43.2" y="206.4">17 18 19</text>
<text x="49.4" y="206.4">20</text>
<text x="51.5" y="206.4">21 22 23 24</text>
<text x="59.7" y="206.4">25</text>
<text x="77.6" y="206.4">9</text>
<text x="79.2" y="206.4">10</text>
<text x="81.4" y="206.4">11</text>
<text x="83.4" y="206.4">12 13 14</text>
<text x="89.6" y="206.4">15</text>
<text x="107.2" y="205.5">11</text>
<text x="116.6" y="205.5">15</text>
<text x="131.5" y="205.7">31</text>
<text x="156.6" y="205.6">44</text>
<text x="171.4" y="205.6">19</text>
<text x="186.4" y="205.6">26</text>
<text x="12.7" y="215.2">1</text>
<text x="14.8" y="215.2">2</text>
<text x="16.8" y="215.2">3</text>
<text x="18.8" y="215.2">4</text>
<text x="21" y="215.2">5</text>
<text x="23" y="215.2">6</text>
<text x="25.1" y="215.2">7</text>
<text x="27.1" y="215.2">8</text>
<text x="29.1" y="215.2">9</text>
<text x="30.7" y="215.2">10</text>
<text x="32.8" y="215.2">11 12</text>
<text x="36.9" y="215.2">13</text>
<text x="38.9" y="215.2">14 15</text>
<text x="43" y="215.2">16</text>
<text x="45.1" y="215.2">17 18</text>
<text x="49.1" y="215.2">19</text>
<text x="145.4" y="216">21</text>
<text x="160.9" y="214.4">1</text>
<text x="196.6" y="214.2">20</text>
<text x="13.4" y="220.6">20</text>
<text x="15.6" y="220.6">21 22 23 24 25</text>
<text x="25.7" y="220.6">26</text>
<text x="27.8" y="220.6">27 28 29 30 31</text>
<text x="38" y="220.6">32 33 34</text>
<text x="44.1" y="220.6">35 36</text>
<text x="48.3" y="220.6">37</text>
<text x="106.4" y="218">22</text>
<text x="107.3" y="220">43</text>
<text x="108.1" y="216.1">1</text>
<text x="143.7" y="219.8">62</text>
<text x="144.5" y="217.9">42</text>
<text x="160" y="218.1">40</text>
<text x="160.9" y="220">60</text>
<text x="161" y="216.3">21</text>
<text x="195.7" y="216.2">39</text>
<text x="195.7" y="219.9">78</text>
<text x="196.5" y="218">59</text>
</g>
<g font-size="1.2" fill="#231f20">
<text x="66.2" y="213.4">1</text>
<text x="67" y="215.7">18</text>
<text x="68.3" y="213.4">2</text>
<text x="69.1" y="215.7">19</text>
<text x="70.4" y="213.4">3</text>
<text x="71.2" y="215.7">20</text>
<text x="72.5" y="213.4">4</text>
<text x="73.4" y="215.7">21</text>
<text x="74.7" y="213.4">5</text>
<text x="75.4" y="215.7">22</text>
<text x="76.7" y="213.4">6</text>
<text x="77.5" y="215.7">23</text>
<text x="78.9" y="213.4">7</text>
<text x="79.6" y="215.7">24</text>
<text x="81" y="213.4">8</text>
<text x="81.7" y="215.7">25</text>
<text x="83" y="213.4">9</text>
<text x="83.9" y="215.7">26</text>
<text x="84.9" y="213.4">10</text>
<text x="86" y="215.7">27</text>
<text x="87" y="213.4">11</text>
<text x="88" y="215.7">28</text>
<text x="89.1" y="213.4">12</text>
<text x="90.1" y="215.7">29</text>
<text x="91.2" y="213.4">13</text>
<text x="92.2" y="215.8">30</text>
<text x="93.3" y="213.4">14</text>
<text x="94.4" y="215.8">31</text>
<text x="95.4" y="213.4">15</text>
<text x="96.4" y="215.8">32</text>
<text x="97.5" y="213.4">16</text>
<text x="98.5" y="215.8">33</text>
<text x="99.6" y="213.4">17</text>
<text x="65.9" y="220.7">34</text>
<text x="68.1" y="220.7">35</text>
<text x="70.2" y="220.7">36</text>
<text x="72.3" y="220.7">37</text>
<text x="74.4" y="220.7">38</text>
<text x="76.5" y="220.7">39</text>
<text x="78.5" y="220.7">40</text>
<text x="80.7" y="220.7">41</text>
<text x="82.7" y="220.7">42</text>
<text x="84.9" y="220.7">43</text>
<text x="86.9" y="220.7">44</text>
<text x="89" y="220.7">45</text>
<text x="91.2" y="220.7">46</text>
<text x="93.3" y="220.7">47</text>
<text x="95.4" y="220.7">48</text>
<text x="97.5" y="220.7">49</text>
<text x="99.6" y="220.7">50</text>
</g>
</svg>
